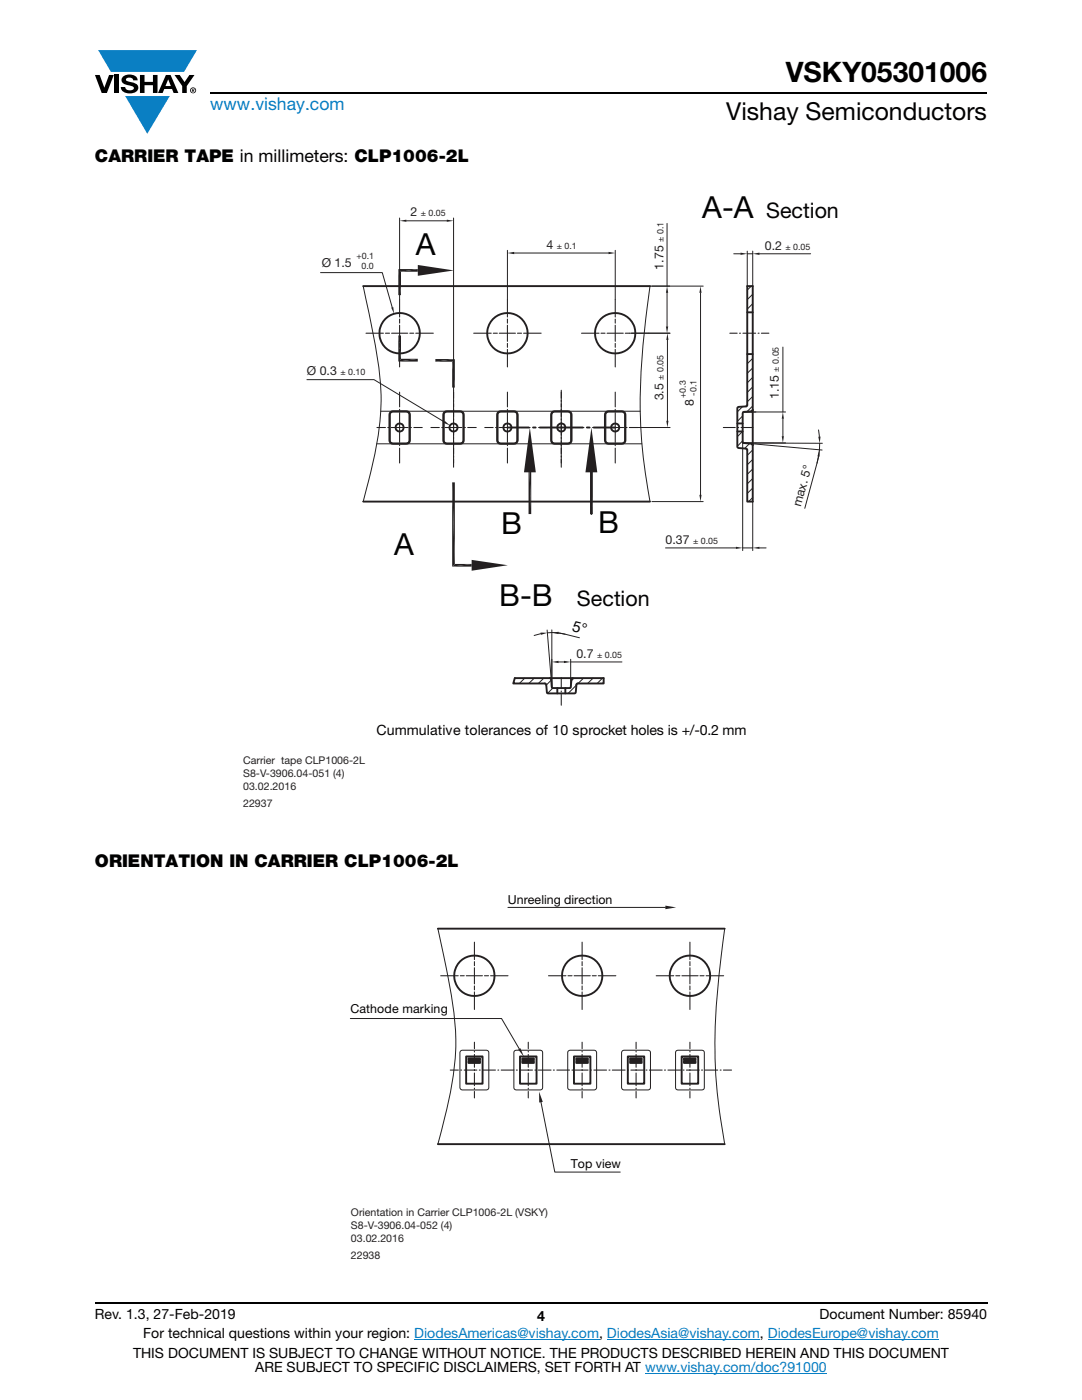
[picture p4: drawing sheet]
<svg xmlns="http://www.w3.org/2000/svg" width="216mm" height="279mm" viewBox="0 0 216 279" stroke-linecap="round" stroke-linejoin="round" font-family="sans-serif">
<g fill="#0a7fc3">
<path d="M19.6 10h19.7l-2.6 4.3h-1.1h-13.5z"/>
<path d="M25 19.2h8.9l-4.5 7.5z"/>
</g>
<g fill="#000">
<path d="M18.9 15h1l.9 2.5 1-2.5h.9l-1.4 3.6h-1zM22.9 15h.9v3.6h-.9zM24.6 15.3a2.1 2.1 0 0 1 2.8 .3l.1 .4h-.9a.79 .79 0 0 0-.7-.5 .79 .79 0 0 0-.8 .4l.3 .3 1 .2a1.08 1.08 0 0 1 1.2 1 1.08 1.08 0 0 1-1.1 1.2 1.73 1.73 0 0 1-2.4-1.2h.9a.96 .96 0 0 0 .8 .6 .96 .96 0 0 0 .9-.4 1.31 1.31 0 0 0-1.2-.6 1.03 1.03 0 0 1-1.1-.6 1.03 1.03 0 0 1 .2-1.1zM27.9 15h.9v1.3h1.7v-1.3h.9v3.6h-.9v-1.6h-1.7v1.6h-.9zM34.8 15h1.1l.9 1.4 1-1.4h1l-1.5 2.2v1.4h-.9v-1.4z"/>
<path d="M33.6 15.9l.5 1.3h-1.1zM33.1 15l-1.6 3.6h1l.3-.8h1.5l.3 .8h1l-1.6-3.6z"/>
<path d="M38.4 17.8h.2v.2h-.2zM38.3 17.7v.7h.1v-.3l.4 .3-.2-.3 .2-.2-.1-.2z"/>
<path d="M38.1 18a.46 .46 0 0 1 .9 0 .46 .46 0 0 1-.9 0zM37.9 18a.6 .6 0 0 0 1.2 0 .6 .6 0 0 0-1.2 0z"/>
</g>
<path d="M42 18.6h155M18.9 260h178.1" fill="none" stroke="#000" stroke-width=".36"/>
<path d="M82.6 267.3h36.9M121.1 267.3h30.5M128.7 274h36.3M153.2 267.3h34.1" fill="none" stroke="#067ec4" stroke-width=".2"/>
<path d="M48.5 38.5h118.9v123h-118.9z" fill="#fff"/>
<path d="M72.5 57.1l1.9 9.3a55.4 55.4 0 0 1 1.3 18.7 103.8 103.8 0 0 1-3.2 15M129.7 57.1a135.5 135.5 0 0 0-1.6 32.1l.6 4.6 1 6.3M75.2 88.6h52.9M76 82.1h51.7" fill="none" stroke="#231f20" stroke-width=".2"/>
<path d="M72.5 57.1h57.2M72.5 100.1h57.2" fill="none" stroke="#231f20" stroke-width=".38"/>
<g fill="none" stroke="#231f20" stroke-width=".21">
<path d="M79.7 59.8v3.5M101.2 59.8v3.5M122.8 59.8v3.5M73 66.5h3.5M76.9 66.5h.8M78.1 66.5h3.3M79.7 63.7v.8M79.7 64.9v3.2M79.7 68.5v.8M79.7 69.7v3.5M81.8 66.5h.8M83 66.5h3.5"/>
<path d="M94.5 66.5h3.5M98.4 66.5h.8M99.6 66.5h3.2M101.2 63.7v.8M101.2 64.9v3.2M101.2 68.5v.8M101.2 69.7v3.5M103.3 66.5h.8M104.5 66.5h3.5M116 66.5h3.5M119.9 66.5h.8M121.1 66.5h3.3"/>
<path d="M122.8 63.7v.8M122.8 64.9v3.2M122.8 68.5v.8M122.8 69.7v3.5M124.8 66.5h.8M126 66.5h3.5"/>
</g>
<g fill="#231f20">
<path d="M90.2 96.3h.6v16.2z"/>
<path d="M90.2 96.3l.6 16.2-.6 .6z"/>
<path d="M90.2 113.1l.6-.5h3.3z"/>
<path d="M90.2 113.1l3.9-.6v.6z"/>
<path d="M94.1 111.7l7.2 1.1-7.2 1.1z"/>
<path d="M79.5 53.7l.5 5.2h-.5z"/>
<path d="M79.5 53.7l.5 .5v4.7z"/>
<path d="M79.5 53.7h3.9l-3.4 .5z"/>
<path d="M80 54.2l3.4-.5v.5z"/>
<path d="M83.4 52.9l7.2 1.1-7.2 1z"/>
</g>
<g fill="none" stroke="#231f20" stroke-width=".21">
<path d="M90.5 77.9v1.6M90.5 79.9v.2M112 77.9v1.6M112 79.9v.2M90.5 80.6v2.5M90.5 83.6v.2M90.5 84.3v2.5M90.5 87.3v.2M90.5 88v2.5M90.5 91v.2M90.5 91.7v1.5M112 80.6v2.5"/>
<path d="M112 83.6v.2M112 84.3v2.5M112 87.3v.2M112 88v2.5M112 91v.2M112 91.7v1.5"/>
</g>
<path d="M101.3 50v9.8M102.6 50.5h18.8M122.8 50v9.8" fill="none" stroke="#231f20" stroke-width=".2"/>
<g fill="#231f20">
<path d="M101.2 50.5l1.4-.2v.4z"/>
<path d="M121.4 50.3l1.4 .2-1.4 .2z"/>
</g>
<path d="M79.7 43.5v16.3M81.1 44.1h8.1M90.5 43.5v34.4" fill="none" stroke="#231f20" stroke-width=".2"/>
<g fill="#231f20">
<path d="M79.7 44.1l1.4-.3v.5z"/>
<path d="M89.2 43.8l1.3 .3-1.3 .2z"/>
</g>
<path d="M130.1 57.1h3.5M133.1 44.6v12.5M133.1 58.4v6.8M129.5 66.5h4.1" fill="none" stroke="#231f20" stroke-width=".2"/>
<g fill="#231f20">
<path d="M132.9 65.2h.4l-.2 1.3z"/>
<path d="M133.1 57.1l.2 1.3h-.4z"/>
<path d="M105.5 89.1h.5v13.5z"/>
<path d="M105.5 89.1l.5 13.5h-.5z"/>
<path d="M105.7 85.3l1.2 9h-2.3z"/>
</g>
<path d="M118 89.1v13.5" fill="none" stroke="#231f20" stroke-width=".38"/>
<g fill="#231f20">
<path d="M117.7 89.1h.6v13.5z"/>
<path d="M117.7 89.1l.6 13.5h-.6z"/>
</g>
<path d="M101.3 85.3h4.2M106.4 85.3h.5M107.7 85.3h8.6M117.1 85.3h.6M118.4 85.3h4.4" fill="none" stroke="#231f20" stroke-width=".38"/>
<path d="M129.7 57.1h10.6M139.8 58.4v40.4M130.1 100.1h10.2" fill="none" stroke="#231f20" stroke-width=".2"/>
<g fill="#231f20">
<path d="M139.8 57.1l.2 1.3h-.4z"/>
<path d="M139.6 98.8h.4l-.2 1.3z"/>
<path d="M118 85.3l1.2 9h-2.4z"/>
</g>
<g fill="none" stroke="#231f20" stroke-width=".38">
<path d="M149.1 57.1h1.1v43h-1.1v-10.4l-.2-.2-1.5-.1-.3-.3 .1-7.7 .2-.2 1.5-.1 .2-.3zM88.7 82.3l.5-.2h2.7a.69 .69 0 0 1 .6 .7v5.1a.69 .69 0 0 1-.6 .7h-2.7a.69 .69 0 0 1-.8-.7v-5.1zM110.2 82.3l.4-.2h2.7a.69 .69 0 0 1 .8 .7v5.1a.69 .69 0 0 1-.8 .7h-2.7a.69 .69 0 0 1-.6-.7v-5.1zM147.1 84.5h1.1M147.1 86.1h1.1M150.2 81.8l-.3 .3-1.5 .1-.2 .3v5.7l.2 .2 1.5 .1 .3 .3M102.7 135.3h17.8v1.1h-5.4l-.2 1.8-.3 .2h-5.2l-.3-.1-.1-1.6-.2-.3h-6.4zM111.2 137.3v1.1M112.8 137.3v1.1M114.3 135.3l-.3 .3-.1 1.6-.3 .1h-3.4l-.1-.2-.1-1.5-.3-.3"/>
<circle cx="90.5" cy="85.3" r=".8"/>
<circle cx="112" cy="85.3" r=".81"/>
</g>
<g fill="none" stroke="#231f20" stroke-width=".21">
<path d="M90.5 78.3v2.9M112 78.3v2.9M145.6 66.5h1.5M147.6 66.5h.2M148.2 66.5h2.6M151.3 66.5h.2M151.9 66.5h1.5M86 85.3h1.7M88.1 85.3h.2M90.5 81.7v.2M90.5 82.3v6M90.5 88.7v.3"/>
<path d="M90.5 89.4v3M92.2 85.3h-3.4M92.7 85.3h.2M93.3 85.3h1.7M107.5 85.3h1.7M109.6 85.3h.2M112 81.7v.2M112 82.3v6M112 88.7v.3M112 89.4v3M113.7 85.3h-3.4M114.2 85.3h.2"/>
<path d="M114.8 85.3h1.7M144.3 85.3h2.4M147.2 85.3h.2M147.9 85.3h2.3M112 135.3v2.1M112 137.9v.2M112 138.6v2.1"/>
</g>
<path d="M88.8 82.4l.4-.2h2.7l.3 .2 .2 .4-.1 5.3-.4 .3h-2.7a.52 .52 0 0 1-.6-.5v-5.1zM110.3 82.4l.3-.2h2.7a.56 .56 0 0 1 .6 .6v5.1a.52 .52 0 0 1-.6 .5h-2.7a.52 .52 0 0 1-.5-.5v-5.1zM110.1 131.6v5.7M111.5 132.1h1M113.9 131.6v5.7M113.9 132.1h10.2" fill="none" stroke="#231f20" stroke-width=".2"/>
<g fill="#231f20">
<path d="M110.1 132.1l1.4-.2v.4z"/>
<path d="M112.5 131.9l1.4 .2-1.4 .2z"/>
</g>
<path d="M107.9 126.5l-1.3 .3M109.2 125.7l.8 9.9M109.2 126.3h1.8l1.8 .3M110.1 125.7v11.6M111.5 126.3l4.1 1" fill="none" stroke="#231f20" stroke-width=".2"/>
<g fill="#231f20">
<path d="M110.1 126.2l1.4-.1-.1 .4z"/>
<path d="M107.9 126.2l1.3 .1-1.3 .4z"/>
</g>
<path d="M148.2 88.4l15.9 .1M149.9 88.5l14.1 1.3M163.3 85.8l.2 1.3M163.3 91.1l-2.7 10.3M163.6 88.5l-.1 1.3-.5 2.6" fill="none" stroke="#231f20" stroke-width=".2"/>
<g fill="#231f20">
<path d="M163.5 89.8v1.3h-.4z"/>
<path d="M163.3 87.1h.4l-.1 1.4z"/>
</g>
<path d="M148.2 88.2v21.7M132.8 109.4h14M148.2 109.4h2M150.2 100.1v9.8M151.5 109.4h1.4" fill="none" stroke="#231f20" stroke-width=".2"/>
<g fill="#231f20">
<path d="M150.2 109.3l1.3-.2v.5z"/>
<path d="M146.8 109.1l1.4 .2-1.4 .3z"/>
</g>
<path d="M146.4 50.6h1.4M149.1 50.1v7M149.1 50.6h1.1M150.2 50.1v7M151.5 50.6h10.3" fill="none" stroke="#231f20" stroke-width=".2"/>
<g fill="#231f20">
<path d="M147.8 50.4l1.3 .2-1.3 .3z"/>
<path d="M150.2 50.6l1.3-.2v.5z"/>
</g>
<path d="M125.6 66.5h8.1M133.2 67.8v16.2M125.6 85.3h8.1" fill="none" stroke="#231f20" stroke-width=".2"/>
<g fill="#231f20">
<path d="M133 84h.4l-.2 1.3z"/>
<path d="M133.2 66.5l.2 1.3h-.4z"/>
</g>
<g fill="none" stroke="#231f20" stroke-width=".38">
<path d="M149.1 62.3h1.1M149.1 70.7h1.1"/>
<circle cx="79.7" cy="66.5" r="4"/>
</g>
<path d="M64 54.4h12.3l2 6.9M149.9 57.1l-.8 .8M150.2 58.7l-1.1 1.1M150.2 60.6l-1.1 1.1" fill="none" stroke="#231f20" stroke-width=".2"/>
<path d="M78.1 61.4l.4-.1 .1 1.3z" fill="#231f20"/>
<g fill="none" stroke="#231f20" stroke-width=".38">
<circle cx="101.3" cy="66.5" r="4"/>
<circle cx="122.7" cy="66.5" r="4"/>
</g>
<g fill="#231f20">
<path d="M90.2 72.2l.6 5.1h-.6z"/>
<path d="M90.8 71.7v5.6l-.6-5.1z"/>
<path d="M86.9 72.2l3.9-.5-.6 .5z"/>
<path d="M86.9 71.7h3.9l-3.9 .5z"/>
<path d="M79.5 67h.5v4.6z"/>
<path d="M79.5 67l.5 4.6-.5 .6z"/>
<path d="M80 71.6h3.4l-3.9 .6z"/>
<path d="M79.5 72.2l3.9-.6v.6z"/>
</g>
<path d="M156.2 69.3v12.9M148.2 88.4h8.6M148.5 82.2h8.3M156.2 83.6v3.4" fill="none" stroke="#231f20" stroke-width=".2"/>
<g fill="#231f20">
<path d="M156 87h.4l-.2 1.4z"/>
<path d="M156.2 82.2l.2 1.4h-.4z"/>
</g>
<g fill="none" stroke="#231f20" stroke-width=".38">
<path d="M77.9 82.3l.5-.2h2.7a.69 .69 0 0 1 .7 .7v5.1a.69 .69 0 0 1-.7 .7h-2.7a.69 .69 0 0 1-.7-.7v-5.1zM99.4 82.3l.5-.2h2.7a.74 .74 0 0 1 .7 .7v5.1a.74 .74 0 0 1-.7 .7h-2.7a.69 .69 0 0 1-.7-.7v-5.1zM120.9 82.3l.5-.2h2.7a.69 .69 0 0 1 .7 .7v5.1a.69 .69 0 0 1-.7 .7h-2.7a.69 .69 0 0 1-.7-.7v-5.1zM149.9 88.5l.3 .3M150.2 81.8l-.3 .3"/>
<circle cx="79.7" cy="85.3" r=".81"/>
<circle cx="101.3" cy="85.3" r=".81"/>
<circle cx="122.7" cy="85.3" r=".8"/>
</g>
<path d="M61.2 75.8h13.4l14 8.4M78 82.4l.4-.2h2.7a.56 .56 0 0 1 .5 .6v5.1a.52 .52 0 0 1-.5 .5h-2.7a.52 .52 0 0 1-.5-.5v-5.1zM99.5 82.4l.4-.2h2.7a.56 .56 0 0 1 .5 .6v5.1a.52 .52 0 0 1-.5 .5h-2.7a.52 .52 0 0 1-.5-.5v-5.1zM121 82.4l.4-.2h2.7l.4 .2 .1 .4v5.3l-.5 .3h-2.7a.52 .52 0 0 1-.5-.5v-5.1zM150.8 82.2h-2.6" fill="none" stroke="#231f20" stroke-width=".2"/>
<g fill="none" stroke="#231f20" stroke-width=".21">
<path d="M79.7 78.3v2.9M101.3 78.3v2.9M122.8 78.3v2.9M75.2 85.3h1.7M77.4 85.3h.2M79.7 81.7v.2M79.7 82.3v6M79.7 88.7v.3M79.7 89.4v3M81.4 85.3h-3.3M81.9 85.3h.2M82.6 85.3h1.7"/>
<path d="M96.7 85.3h1.7M98.9 85.3h.2M101.3 81.7v.2M101.3 82.3v6M101.3 88.7v.3M101.3 89.4v3M102.9 85.3h-3.4M103.4 85.3h.2M104.1 85.3h1.7M118.2 85.3h1.7M120.4 85.3h.2M122.8 81.7v.2"/>
<path d="M122.8 82.3v6M122.8 88.7v.3M122.8 89.4v3M124.4 85.3h-3.3M124.9 85.3h.2M125.6 85.3h1.7"/>
</g>
<path d="M88.8 84l1 .9-1.3-.5z" fill="#231f20"/>
<g fill="none" stroke="#231f20" stroke-width=".2">
<path d="M149.1 70.7h.1M150.2 71.5l-1.1 1.1M150.2 73.4l-1.1 1.1M150.2 75.3l-1.1 1.1M150.2 77.2l-1.1 1.1M150.2 79.1l-1.1 1.1M148.2 86.1l-1.1 1.1M148.2 81.2l-1.1 1M148.2 88l-1.1 1.1M148.2 83l-1.1 1.1M149.6 88.5l-1 1M150.2 99.3l-.8 .8"/>
<path d="M150.2 89.8l-1.1 1.1M150.2 91.7l-1.1 1.1M150.2 93.6l-1.1 1.1M150.2 95.5l-1.1 1.1M150.2 97.4l-1.1 1.1M150.2 81l-1.1 1.1M102.8 135.3l-.1 .1M104.7 135.3l-1.1 1.1M106.6 135.3l-1.1 1.1M108.5 135.3l-1.1 1.1M110 135.7l-1 1M110.3 137.3l-1 1.1"/>
<path d="M111.2 138.3l-.1 .1M114.5 135.3l-.5 .6M115 136.8l-1.6 1.6M116.4 135.3l-1.1 1.1M118.3 135.3l-1 1.1M120.2 135.3l-1 1.1"/>
</g>
<path d="M69.8 178.3h76.3v73.4h-76.3z" fill="#fff"/>
<path d="M132.8 180.7l2.1 .4-2.1 .3z" fill="#231f20"/>
<path d="M87.4 185.3l1.7 8a62.1 62.1 0 0 1 1.7 18.5 92.8 92.8 0 0 1-3.4 16.5M101.3 181.1h31.5M144.6 185.3a146.9 146.9 0 0 0-1.8 28.8l.6 6.7 1.2 7.5" fill="none" stroke="#231f20" stroke-width=".2"/>
<g fill="none" stroke="#231f20" stroke-width=".38">
<path d="M87.4 185.3h57.2M87.4 228.3h57.2"/>
<circle cx="94.6" cy="194.7" r="4"/>
<circle cx="116.2" cy="194.7" r="4"/>
<circle cx="137.7" cy="194.7" r="4"/>
</g>
<g fill="none" stroke="#231f20" stroke-width=".21">
<path d="M87.9 194.7h3.5M91.8 194.7h.8M93 194.7h3.3M94.7 188v3.5M94.7 191.9v.8M94.7 193.1v3.3M94.7 196.8v.8M94.7 198v3.5M96.7 194.7h.8M97.9 194.7h3.5M109.4 194.7h3.5M113.3 194.7h.8"/>
<path d="M114.6 194.7h3.2M116.2 188v3.5M116.2 191.9v.8M116.2 193.1v3.3M116.2 196.8v.8M116.2 198v3.5M118.2 194.7h.8M119.4 194.7h3.5M130.9 194.7h3.5M134.8 194.7h.9M136.1 194.7h3.2M137.7 188v3.5"/>
<path d="M137.7 191.9v.8M137.7 193.1v3.3M137.7 196.8v.8M137.7 198v3.5M139.7 194.7h.8M140.9 194.7h3.5M89.8 213.6h1.7M91.9 213.6h.2M92.6 213.6h2.6M95.6 213.6h.2M96.3 213.6h2.6M99.3 213.6h.2"/>
<path d="M100 213.6h2.6M103 213.6h.2M103.7 213.6h2.6M106.7 213.6h.2M107.4 213.6h2.6M110.4 213.6h.2M111.1 213.6h2.5M114.1 213.6h.2M114.8 213.6h2.6M117.8 213.6h.2M118.5 213.6h2.5M121.5 213.6h.2"/>
<path d="M122.2 213.6h2.5M125.2 213.6h.2M125.9 213.6h2.5M128.9 213.6h.2M129.6 213.6h2.5M132.6 213.6h.2M133.3 213.6h2.5M136.3 213.6h.2M137 213.6h2.5M140 213.6h.2M140.7 213.6h2.5M143.7 213.6h.2"/>
<path d="M144.4 213.6h1.6"/>
</g>
<path d="M107.6 217.9l.7 2-.7 .1z" fill="#231f20"/>
<path d="M69.9 203.3h30.2l3.5 6M107.9 220l2.8 13.9h13.1" fill="none" stroke="#231f20" stroke-width=".2"/>
<path d="M103.4 209.4l.4-.2 .8 1.7z" fill="#231f20"/>
<g fill="none" stroke="#231f20" stroke-width=".38">
<path d="M93 210.8h3.3v5.5h-3.3zM93.5 211.2h2.3v.4h-2.3zM93.5 211.8h2.3v.3h-2.3zM103.8 210.8h3.3v5.5h-3.3zM104.2 211.2h2.3v.4h-2.3zM104.2 211.8h2.3v.3h-2.3zM114.5 210.8h3.3v5.5h-3.3zM115 211.2h2.3v.4h-2.3zM115 211.8h2.3v.3h-2.3zM125.3 210.8h3.2v5.5h-3.2zM125.7 211.2h2.3v.4h-2.3zM125.7 211.8h2.3v.3h-2.3z"/>
<path d="M136 210.8h3.3v5.5h-3.3zM136.5 211.2h2.3v.4h-2.3zM136.5 211.8h2.3v.3h-2.3z"/>
</g>
<path d="M91.8 209.8l.4-.2h4.9l.4 .2v7.3l-.2 .3-5.1 .1-.4-.2zM102.6 209.8l.4-.2h4.8l.4 .2 .1 7.3-.2 .3-5.1 .1-.4-.2zM113.3 209.8l.4-.2h4.9l.4 .2v7.3l-.2 .3-5.1 .1-.4-.2zM124.1 209.8l.4-.2h4.9l.3 .2 .1 7.3-.2 .3-5.1 .1-.4-.2zM134.8 209.8l.4-.2h4.9l.4 .2v7.3l-.2 .3-5.1 .1-.4-.2z" fill="none" stroke="#231f20" stroke-width=".2"/>
<g fill="none" stroke="#231f20" stroke-width=".21">
<path d="M94.7 208v1.3M94.7 209.8v.1M94.7 210.4v2.6M94.7 213.5v.2M94.7 214.1v2.6M94.7 217.2v.2M94.7 217.8v1.3M105.4 208v1.3M105.4 209.8v.1M105.4 210.4v2.6M105.4 213.5v.2M105.4 214.1v2.6"/>
<path d="M105.4 217.2v.2M105.4 217.8v1.3M116.2 208v1.3M116.2 209.8v.1M116.2 210.4v2.6M116.2 213.5v.2M116.2 214.1v2.6M116.2 217.2v.2M116.2 217.8v1.3M126.9 208v1.3M126.9 209.8v.1M126.9 210.4v2.6"/>
<path d="M126.9 213.5v.2M126.9 214.1v2.6M126.9 217.2v.2M126.9 217.8v1.3M137.7 208v1.3M137.7 209.8v.2M137.7 210.4v2.6M137.7 213.5v.2M137.7 214.1v2.6M137.7 217.2v.2M137.7 217.8v1.3"/>
</g>
<g font-size="6.1" fill="#020303">
<text x="140.1" y="43.6">A-A</text>
<text x="83" y="50.9">A</text>
<text x="100" y="106.7">B</text>
<text x="119.4" y="106.3">B</text>
<text x="78.7" y="110.8">A</text>
<text x="99.6" y="121">B-B</text>
</g>
<text font-size="5.6" x="156.8" y="16.4">VSKY05301006</text>
<text font-size="4.9" x="144.9" y="24">Vishay Semiconductors</text>
<g font-size="4.3" fill="#020303">
<text x="152.9" y="43.6">Section</text>
<text x="115.1" y="121">Section</text>
</g>
<text font-size="3.5" fill="#067ec4" x="42" y="21.9">www.vishay.com</text>
<g font-size="3.5">
<text x="18.9" y="32.3">CARRIER TAPE in millimeters: CLP1006-2L</text>
<text x="18.9" y="173.1">ORIENTATION IN CARRIER CLP1006-2L</text>
</g>
<text font-size="3" fill="#020303" x="114.1" y="125.9" transform="rotate(14 114.1 125.9)">5°</text>
<text font-size="2.8" fill="#020303" x="75.1" y="146.7">Cummulative tolerances of 10 sprocket holes is +/-0.2 mm</text>
<g font-size="2.8">
<text x="18.9" y="263.3">Rev. 1.3, 27-Feb-2019</text>
<text x="107.2" y="263.6">4</text>
<text x="163.6" y="263.3">Document Number: 85940</text>
<text x="28.6" y="267.1">For technical questions within your region: DiodesAmericas@vishay.com, DiodesAsia@vishay.com, DiodesEurope@vishay.com</text>
<text x="26.5" y="271">THIS DOCUMENT IS SUBJECT TO CHANGE WITHOUT NOTICE. THE PRODUCTS DESCRIBED HEREIN AND THIS DOCUMENT</text>
<text x="50.9" y="273.8">ARE SUBJECT TO SPECIFIC DISCLAIMERS, SET FORTH AT www.vishay.com/doc?91000</text>
</g>
<g font-size="2.5" fill="#231f20">
<text x="81.9" y="43.1">2</text>
<text x="64.2" y="53.2">Ø 1.5</text>
<text x="109" y="49.6">4</text>
<text x="132.4" y="53.8" transform="rotate(-90 132.4 53.8)">1.75</text>
<text x="152.6" y="50">0.2</text>
<text x="61.2" y="74.8">Ø 0.3</text>
<text x="132.4" y="79.9" transform="rotate(-90 132.4 79.9)">3.5</text>
<text x="138.4" y="81.1" transform="rotate(-90 138.4 81.1)">8</text>
<text x="155.4" y="79.7" transform="rotate(-90 155.4 79.7)">1.15</text>
<text x="159.8" y="101.2" transform="rotate(-75 159.8 101.2)">max. 5°</text>
<text x="132.8" y="108.5">0.37</text>
<text x="115" y="131.2">0.7</text>
</g>
<g font-size="2.5" fill="#020303">
<text x="101.3" y="180.4">Unreeling direction</text>
<text x="69.9" y="202.2">Cathode marking</text>
<text x="113.9" y="233">Top view</text>
</g>
<g font-size="2.1" fill="#231f20">
<text x="48.5" y="152.5">Carrier tape CLP1006-2L</text>
<text x="48.5" y="155">S8-V-3906.04-051 (4)</text>
<text x="48.5" y="157.6">03.02.2016</text>
<text x="48.5" y="161.1">22937</text>
<text x="70" y="242.7">Orientation in Carrier CLP1006-2L (VSKY)</text>
<text x="70" y="245.2">S8-V-3906.04-052 (4)</text>
<text x="70" y="247.8">03.02.2016</text>
<text x="70" y="251.3">22938</text>
</g>
<g font-size="1.8" fill="#231f20">
<text x="84" y="43.1">± 0.05</text>
<text x="71.2" y="51.7">+0.1</text>
<text x="72.1" y="53.8">0.0</text>
<text x="111.1" y="49.6">± 0.1</text>
<text x="132.4" y="48.3" transform="rotate(-90 132.4 48.3)">± 0.1</text>
<text x="156.7" y="50">± 0.05</text>
<text x="67.9" y="74.8">± 0.10</text>
<text x="132.4" y="75.8" transform="rotate(-90 132.4 75.8)">± 0.05</text>
<text x="155.4" y="74.2" transform="rotate(-90 155.4 74.2)">± 0.05</text>
<text x="136.9" y="79.4" transform="rotate(-90 136.9 79.4)">+0.3</text>
<text x="139" y="78.9" transform="rotate(-90 139 78.9)">-0.1</text>
<text x="138.3" y="108.5">± 0.05</text>
<text x="119.1" y="131.2">± 0.05</text>
</g>
</svg>
